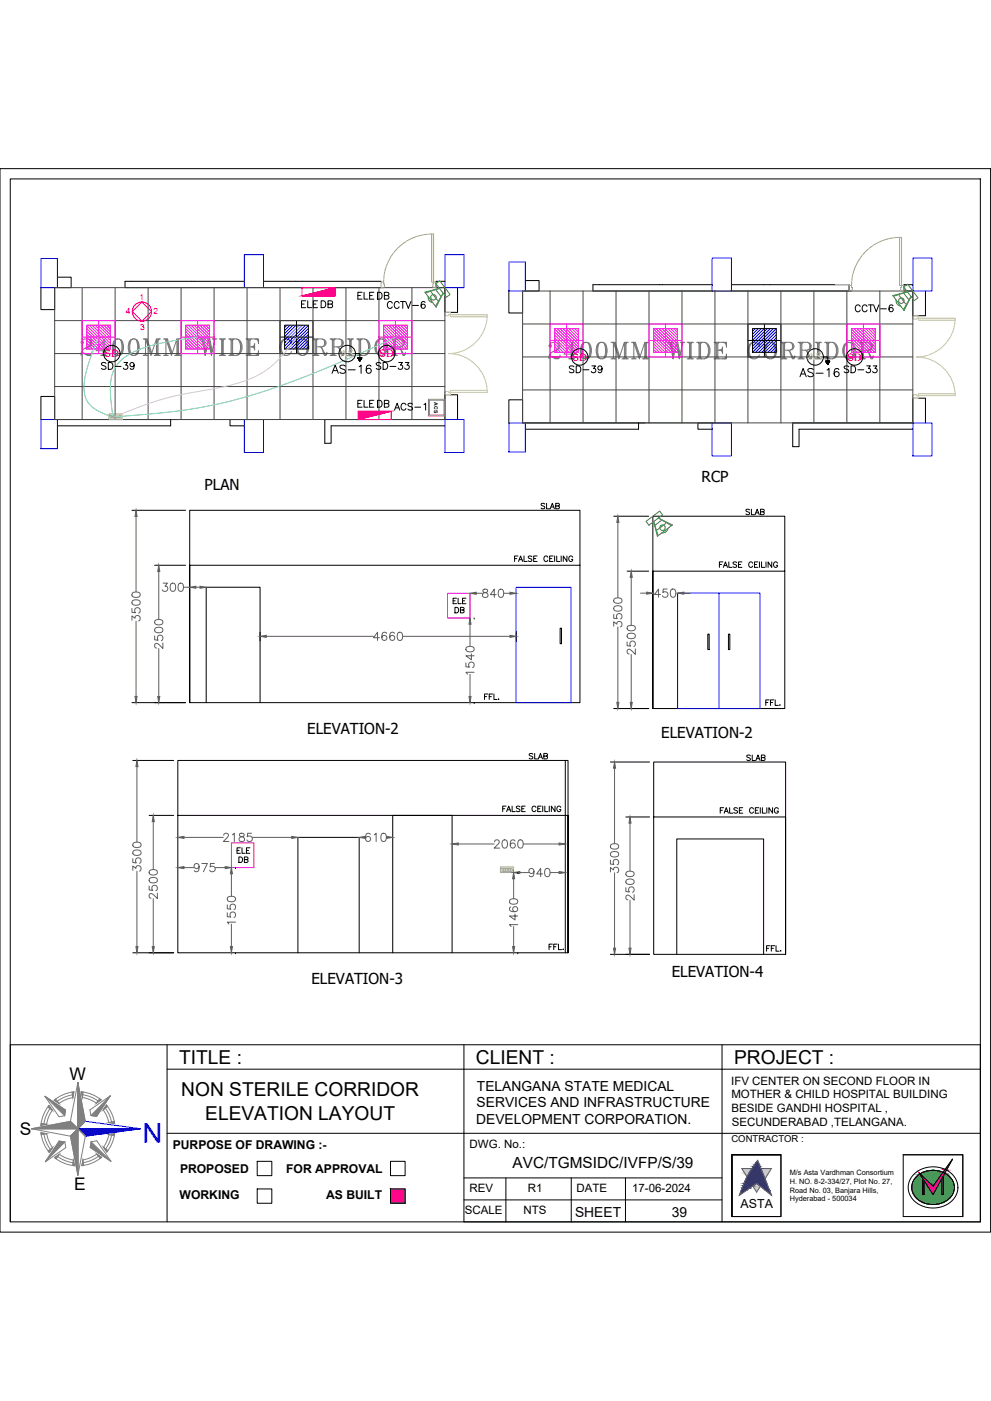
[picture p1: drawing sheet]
<svg xmlns="http://www.w3.org/2000/svg" width="420mm" height="594mm" viewBox="0 0 420 594" stroke-linecap="round" stroke-linejoin="round" font-family="sans-serif">
<!-- layer: 0 -->
<path d="M0 71.5h420v451h-420zM4.3 75.9h411.3v442.2h-411.3zM237.5 266.4h.6v6.5h-.6zM300.1 268.9h.6v6.5h-.6zM308.8 268.9h.6v6.5h-.6zM196.7 443v75.1h218.9M415.6 443h-411.3v75.1M331 489.7h-20.7v26.2h20.8M382.9 489.7h25.3v26.2M310.3 515.7v-26h20.8v26" fill="none" stroke="#000" stroke-width=".42"/>
<!-- layer: HATCH -->
<path d="M415.6 443v75.1" fill="none" stroke="#000" stroke-width=".42"/>
<!-- layer: TITLE -->
<g fill="none" stroke="#808080" stroke-width=".42">
<path d="M33 459v19.6v-19.6M13.3 478.6h19.7l-3.1 3.2 3.1-3.2zM19 464.8l8.8 5.9-.4 2.4-2.4 .4zM19.8 476.7l-2.5 .5a15.7 15.7 0 0 1 3.5-8.4l1.4 2a13.4 13.4 0 0 0-2.4 5.9M21.2 470.1a14.6 14.6 0 0 0-2.6 6.4M23 466.5a15.7 15.7 0 0 1 8.3-3.5l-.4 2.4a13.4 13.4 0 0 0-5.9 2.5zM29.8 475.5l3.2 3.1-3.2-3.1M29.8 475.5l-16.5 3.1 16.6 3.2 3.1 16.5 3.2-16.5M30.7 464.3a14.6 14.6 0 0 0-6.4 2.7M34.5 463a15.7 15.7 0 0 1 8.4 3.4l-2 1.4a13.4 13.4 0 0 0-6-2.4zM35.1 464.2a14.6 14.6 0 0 1 6.4 2.6M36.1 475.5l-3.1-16.5-3.2 16.5"/>
<path d="M36.1 475.5l-3.1 3.1v19.7v-19.7l3.2 3.2-3.2-3.2zM38.1 470.6l8.7-6-5.9 8.8-2.4-.4zM44.7 469.9a14.6 14.6 0 0 1 2.7 6.2M45.1 468.6a15.7 15.7 0 0 1 3.5 7.7l-2.5-.3a13.3 13.3 0 0 0-2.4-5.4zM17.4 480.3l2.4 .5a13.3 13.3 0 0 0 2.5 5.8l-1.4 2.1a15.7 15.7 0 0 1-3.5-8.4zM18.6 481a14.6 14.6 0 0 0 2.7 6.3M23.1 490.9l2.1-1.4a13.3 13.3 0 0 0 5.9 2.4l.5 2.4a15.7 15.7 0 0 1-8.5-3.4zM24.5 490.4a14.6 14.6 0 0 0 6.4 2.6M25.1 483.9l2.4 .3 .4 2.4-8.7 6.1zM35.1 491.8a13.3 13.3 0 0 0 5.9-2.4l2.1 1.3a15.7 15.7 0 0 1-8.4 3.6zM38.6 484.2l2.4-.5 6 8.7-8.8-5.8zM41.7 490.3a14.6 14.6 0 0 1-6.4 2.7"/>
<path d="M46.2 481.1l2.4-.3a15.7 15.7 0 0 1-3.3 7.7l-1.4-2a13.4 13.4 0 0 0 2.3-5.4M47.4 481a14.6 14.6 0 0 1-2.6 6.2"/>
</g>
<g fill="#808080" stroke="#808080" stroke-width=".42">
<path d="M33 459l3.1 16.5-3.1 3.1z"/>
<path d="M33 478.6v19.7l-3.1-16.5z"/>
<path d="M41 489.4l2.1 1.3-.7 .6z"/>
<path d="M38.6 484.2l8.4 8.2-8.8-5.8z"/>
<path d="M43.9 486.5l1.9 1.3-.5 .7z"/>
<path d="M35.1 491.8l.4 2.4-.8 .1z"/>
<path d="M31.1 491.9l.5 2.4-.9-.1z"/>
<path d="M20.4 488l1.9-1.4-1.4 2.1z"/>
<path d="M23.1 490.9l2.1-1.4-1.4 1.9z"/>
<path d="M25.1 483.9l2.4 .3-8.3 8.5z"/>
<path d="M13.3 478.6l16.5-3.1 3.2 3.1z"/>
<path d="M17.4 480.3l2.4 .5-2.3 .3z"/>
<path d="M17.4 476.4l2.4 .3-2.5 .5z"/>
<path d="M46.8 464.6l-5.9 8.8-2.4-.4z"/>
<path d="M42.2 465.9l.7 .5-2 1.4z"/>
<path d="M45.1 468.6l.5 .6-1.9 1.4z"/>
<path d="M34.5 463l.8 .1-.4 2.3z"/>
<path d="M19 464.8l8.8 5.9-.4 2.4z"/>
<path d="M30.5 463.1l.8-.1-.4 2.4z"/>
<path d="M20.8 468.8l1.4 2-1.9-1.4z"/>
<path d="M23 466.5l.6-.5 1.4 1.9z"/>
<path d="M46.1 476l2.3-.5 .2 .8z"/>
<path d="M46.2 481.1l2.4-.3-.1 .8z"/>
</g>
<path d="M36.1 475.5l23.5 3.1-23.4 3.2" fill="none" stroke="#00f" stroke-width=".42"/>
<path d="M33 478.6h26.6l-23.4 3.2z" fill="#00f" stroke="#00f" stroke-width=".42"/>
<!-- layer: MEP_HVAC_TEXT -->
<path d="M70.8 453.4h344.8M70.8 443v75.1M306.1 443v75.1M70.8 480.6h125.9M196.6 480.6h219M196.7 499.5h109.4M214.5 499.5v18.6M242.2 499.5v18.6M265.2 499.5v18.6M196.7 508.8h109.4" fill="none" stroke="#000" stroke-width=".42"/>
<!-- layer: 0.0 -->
<path d="M109.1 492.4h6.1v6.1h-6.1zM165.6 492.4h6.2v6.1h-6.2zM331 489.7h-20.7v26.2h20.7M331.1 489.7v26.2M382.9 489.7h25.3v26.2h-25.3zM387.6 497.9l2.9-2 3.6-1 3.7 .1 3.5 1.2 2.8 2.2 1.6 2.7 .4 3.1-.8 2.8-1 1.5-1.6 1.4-1.8 1.2-2.1 .7-2.2 .4h-2.5l-4.2-1.4-1.6-1-1.7-1.7-1.4-3.3-.1-2 .4-1.7 .7-1.6zM388.4 499.1a10.2 10.2 0 0 1 15.5 1.6 6.8 6.8 0 0 1-4.8 9.5 9.3 9.3 0 0 1-12.5-5.7 6.2 6.2 0 0 1 1.8-5.4zM389.7 497.4l5.9 5.6 8.2-11.5-8.2 15zM391.1 499.5v7h.7v-5.8M400.1 498.3v8.2h-.8v-6.8M109.1 504.2h6.1v6h-6.1zM165.6 504.2h6.2v6h-6.2z" fill="none" stroke="#000" stroke-width=".42"/>
<!-- layer: MEP_HVAC_TEXT -->
<path d="M165.6 504.2l6.2 6v-6zM165.6 504.2l6.2 6h-6.2z" fill="#f00" stroke="#f00" stroke-width=".42"/>
<!-- layer: 0.0 -->
<g fill="#000" stroke="#000" stroke-width=".42">
<path d="M391.1 499.5l.1 .2zM400.1 498.3v1.2h-.7z"/>
<path d="M391.1 499.7l.7 1zM391.1 499.7l.7 1h-.7z"/>
<path d="M399.4 499.5l.7 .2zM399.4 499.5l.7 .2z"/>
<path d="M399.3 499.7l.8 6.8v-6.8zM399.3 499.7l.8 6.8h-.8z"/>
<path d="M391.1 500.7l.7 5.8v-5.8zM391.1 500.7l.7 5.8h-.7z"/>
</g>
<g fill="#139b48" stroke="#139b48" stroke-width=".42">
<path d="M395.4 496.3h.5z"/>
<path d="M395.1 510.7h.9z"/>
<path d="M395.4 496.3h.7zM395 496.3h1.1z"/>
<path d="M395 496.3h1.3zM394.9 496.3h1.4z"/>
<path d="M394.9 496.3h1.6zM394.6 496.3h1.9z"/>
<path d="M394.6 496.3h2.1zM394.5 496.3h2.2z"/>
<path d="M394.5 496.3l2.4 .1zM394.2 496.4h2.7z"/>
<path d="M394.2 496.4h2.9zM394.1 496.4h3z"/>
<path d="M394.1 496.4h3.2zM393.8 496.4h3.5z"/>
<path d="M393.8 496.4h3.7zM393.7 496.4h3.8z"/>
<path d="M393.7 496.4l4 .1zM393.4 496.5h4.3z"/>
<path d="M393.4 496.5h4.5zM393.3 496.5h4.6z"/>
<path d="M393.3 496.5l4.8 .1zM393 496.6h5.1z"/>
<path d="M393 496.6h5.3zM392.9 496.6h5.4z"/>
<path d="M392.9 496.6l5.6 .1zM392.6 496.7h5.9z"/>
<path d="M392.6 496.7h6.1zM392.5 496.7h6.2z"/>
<path d="M392.5 496.7l6.4 .1zM392.2 496.8h6.7z"/>
<path d="M392.2 496.8h6.9zM392.1 496.8h7z"/>
<path d="M392.1 496.8l7.2 .1zM391.9 496.9h7.4z"/>
<path d="M391.9 496.9l7.5 .1zM391.7 497h7.7z"/>
<path d="M391.7 497l8 .1zM391.5 497.1h8.2z"/>
<path d="M391.5 497.1h8.3zM391.4 497.1h8.4z"/>
<path d="M391.4 497.1h8.4zM391.1 497.2h8.6z"/>
<path d="M391.1 497.2h8.6zM390.8 497.4h8.8z"/>
<path d="M390.8 497.4h8.8zM390.4 497.6h9.1z"/>
<path d="M400.5 497.6l.4 .1zM400.5 497.6l.4 .1z"/>
<path d="M390.4 497.6h9.1zM390.1 497.8h9.2z"/>
<path d="M400.5 497.7l.7 .2zM400.5 497.7l.7 .2h-.9z"/>
<path d="M389.9 497.9l.2 .1zM389.7 498h.4z"/>
<path d="M400.3 497.9l1.2 .2zM400.3 497.9l1.2 .2h-1.3z"/>
<path d="M389.7 498l.6 .3zM389.4 498.3l.3-.3 .6 .3z"/>
<path d="M400.2 498.1l1.6 .2zM400.2 498.1l1.6 .2h-1.7z"/>
<path d="M400.1 498.3h1.8zM400.1 498.3h1.8z"/>
<path d="M389.4 498.3l1 .2zM389.1 498.5l.3-.2 1 .2z"/>
<path d="M400.1 498.3l2 .2zM400.1 498.3l2 .2z"/>
<path d="M389.1 498.5l1.5 .2-.2-.2zM388.8 498.7l.3-.2 1.5 .2z"/>
<path d="M400.1 498.5l2.3 .3-.3-.3zM400.1 498.5l2.3 .3h-2.3z"/>
<path d="M388.8 498.7l2 .3-.2-.3zM388.5 499l.3-.3 2 .3z"/>
<path d="M400.1 498.8l2.6 .2-.3-.2zM400.1 498.8l2.6 .2h-2.6z"/>
<path d="M388.5 499l2.4 .3-.1-.3zM388.5 499l2.4 .3h-2.6z"/>
<path d="M400.1 499l2.8 .3-.2-.3zM400.1 499l2.8 .3h-2.8z"/>
<path d="M388.3 499.3l2.8 .2-.2-.2zM388.3 499.3l2.8 .2h-3z"/>
<path d="M388.1 499.5h3zM388.1 499.5h3z"/>
<path d="M400.1 499.3l3.1 .3-.3-.3zM400.1 499.3l3.1 .3h-3.1z"/>
<path d="M388 499.5l3.1 .3v-.3zM388 499.5l3.1 .3h-3.3z"/>
<path d="M400.1 499.6l3.3 .3-.2-.3zM400.1 499.6l3.3 .3h-3.3z"/>
<path d="M387.8 499.8l3.3 .3v-.3zM387.8 499.8l3.3 .3h-3.5z"/>
<path d="M400.1 499.9l3.5 .2-.2-.2zM400.1 499.9l3.5 .2h-3.5z"/>
<path d="M387.6 500.1l3.5 .3v-.3zM387.6 500.1l3.5 .3h-3.7z"/>
<path d="M400.1 500.1l3.7 .3-.2-.3zM400.1 500.1l3.7 .3h-3.7z"/>
<path d="M387.4 500.4l3.7 .3v-.3zM387.4 500.4l3.7 .3h-3.8z"/>
<path d="M400.1 500.4l3.8 .3-.1-.3zM400.1 500.4l3.8 .3h-3.8z"/>
<path d="M387.3 500.7l3.8 .3v-.3zM387.3 500.7l3.8 .3h-4z"/>
<path d="M400.1 500.7l4 .4-.2-.4zM400.1 500.7l4 .4h-4z"/>
<path d="M387.1 501l4 .3v-.3zM387.1 501l4 .3h-4.1z"/>
<path d="M400.1 501.1l4.1 .3-.1-.3zM400.1 501.1l4.1 .3h-4.1z"/>
<path d="M387 501.3l4.1 .3v-.3zM387 501.3l4.1 .3h-4.2z"/>
<path d="M400.1 501.4l4.2 .3-.1-.3zM400.1 501.4l4.2 .3h-4.2z"/>
<path d="M386.9 501.6l4.2 .4v-.4zM386.9 501.6l4.2 .4h-4.3z"/>
<path d="M400.1 501.7l4.3 .3-.1-.3zM400.1 501.7l4.3 .3h-4.3z"/>
<path d="M386.8 502l4.3 .3v-.3zM386.8 502l4.3 .3h-4.4z"/>
<path d="M400.1 502l4.4 .3-.1-.3zM400.1 502l4.4 .3h-4.4z"/>
<path d="M386.7 502.3l4.4 .3v-.3zM386.7 502.3l4.4 .3h-4.5z"/>
<path d="M400.1 502.3l4.5 .4-.1-.4zM400.1 502.3l4.5 .4h-4.5z"/>
<path d="M386.6 502.6l4.5 .3v-.3zM386.6 502.6l4.5 .3h-4.5z"/>
<path d="M400.1 502.7l4.5 .3v-.3zM400.1 502.7l4.5 .3h-4.5z"/>
<path d="M390.1 497.8l5.5 5.2 3.7-5.2zM390.1 497.8l5.5 5.2z"/>
<path d="M386.6 502.9l4.5 .4v-.4zM386.6 502.9l4.5 .4h-4.5z"/>
<path d="M400.1 503l4.5 .3v-.3zM400.1 503l4.5 .3h-4.5z"/>
<path d="M386.6 503.3l4.5 .3v-.3zM386.6 503.3l4.5 .3h-4.5z"/>
<path d="M400.1 503.3l4.5 .4v-.4zM400.1 503.3l4.5 .4h-4.5z"/>
<path d="M386.6 503.6l4.5 .3v-.3zM386.6 503.6l4.5 .3h-4.5z"/>
<path d="M400.1 503.7l4.5 .3v-.3zM400.1 503.7l4.5 .3h-4.5z"/>
<path d="M386.6 503.9l4.5 .4v-.4zM386.6 503.9l4.5 .4h-4.5z"/>
<path d="M400.1 504l4.5 .3v-.3zM400.1 504l4.5 .3h-4.5z"/>
<path d="M386.6 504.3l4.5 .3v-.3zM386.6 504.3l4.5 .3h-4.4z"/>
<path d="M400.1 504.3l4.4 .3 .1-.3zM400.1 504.3l4.4 .3h-4.4z"/>
<path d="M386.7 504.6l4.4 .3v-.3zM386.7 504.6l4.4 .3h-4.4z"/>
<path d="M400.1 504.6l4.3 .4 .1-.4zM400.1 504.6l4.3 .4h-4.3z"/>
<path d="M386.7 504.9l4.4 .3v-.3zM386.7 504.9l4.4 .3h-4.3z"/>
<path d="M400.1 505l4.2 .3 .1-.3zM400.1 505l4.2 .3h-4.2z"/>
<path d="M386.8 505.2l4.3 .3v-.3zM386.8 505.2l4.3 .3h-4.2z"/>
<path d="M400.1 505.3l4.1 .3 .1-.3zM400.1 505.3l4.1 .3h-4.1z"/>
<path d="M386.9 505.5l4.2 .4v-.4zM386.9 505.5l4.2 .4h-4.1z"/>
<path d="M400.1 505.6l4 .3 .1-.3zM400.1 505.6l4 .3h-4z"/>
<path d="M387 505.9l4.1 .3v-.3zM387 505.9l4.1 .3h-3.9z"/>
<path d="M400.1 505.9l3.9 .3 .1-.3zM400.1 505.9l3.9 .3h-3.9z"/>
<path d="M399.3 499.8v6.7zM399.3 499.8v6.7h-3.7z"/>
<path d="M391.8 500.7l3.8 5.8zM391.8 500.7l3.8 5.8h-3.8z"/>
<path d="M387.2 506.2l3.9 .3v-.3zM387.2 506.2l3.9 .3h-3.8z"/>
<path d="M400.1 506.2l3.7 .3 .2-.3zM400.1 506.2l3.7 .3h-3.7z"/>
<path d="M395.6 506.5h3.7zM395.6 506.5h3.7z"/>
<path d="M391.8 506.5h3.8zM391.8 506.5h3.8z"/>
<path d="M387.3 506.5h3.8zM387.3 506.5h3.8z"/>
<path d="M387.4 506.5h16.4zM387.4 506.5h16.4z"/>
<path d="M387.4 506.5l16.2 .3 .2-.3zM387.4 506.5l16.2 .3h-16.1z"/>
<path d="M387.5 506.8h16.1zM387.5 506.8h16.1z"/>
<path d="M387.6 506.8l15.9 .3 .1-.3zM387.6 506.8l15.9 .3h-15.8z"/>
<path d="M387.7 507.1h15.8zM387.7 507.1h15.7z"/>
<path d="M387.8 507.1l15.4 .3 .2-.3zM387.8 507.1l15.4 .3h-15.3z"/>
<path d="M387.9 507.4h15.3zM387.9 507.4h15.3z"/>
<path d="M388 507.4l15 .2 .2-.2zM388 507.4l15 .2h-14.8z"/>
<path d="M388.2 507.6h14.8zM388.2 507.6l14.8 .1z"/>
<path d="M388.2 507.7l14.6 .2 .2-.2zM388.2 507.7l14.6 .2h-14.4z"/>
<path d="M388.4 507.9h14.4zM388.4 507.9h14.3z"/>
<path d="M388.4 507.9h14.3zM388.4 507.9l14.1 .3z"/>
<path d="M388.7 508.2h13.8zM388.7 508.2h13.8z"/>
<path d="M388.7 508.2h13.8zM388.7 508.2l13.5 .2z"/>
<path d="M388.9 508.4h13.3zM388.9 508.4h13.3z"/>
<path d="M389 508.4h13.2zM389 508.4l12.9 .2z"/>
<path d="M389.2 508.6h12.7zM389.2 508.6l12.7 .1z"/>
<path d="M389.3 508.7h12.6zM389.3 508.7l12.4 .2z"/>
<path d="M389.5 508.9h12.2zM389.5 508.9h12.1z"/>
<path d="M389.6 508.9h12zM389.6 508.9l11.7 .2z"/>
<path d="M389.8 509.1h11.5zM389.8 509.1h11.5z"/>
<path d="M389.9 509.1h11.4zM389.9 509.1l11.1 .2z"/>
<path d="M390.2 509.3h10.8zM390.2 509.3h10.8z"/>
<path d="M390.2 509.3h10.8zM390.2 509.3l10.5 .2z"/>
<path d="M390.5 509.5h10.2zM390.5 509.5h10.1z"/>
<path d="M390.6 509.5h10zM390.6 509.5l9.7 .2z"/>
<path d="M390.8 509.7h9.5zM390.8 509.7h9.5z"/>
<path d="M390.9 509.7h9.4zM390.9 509.7l9.1 .1z"/>
<path d="M391.2 509.8h8.8zM391.2 509.8l8.7 .1z"/>
<path d="M391.3 509.9h8.6zM391.3 509.9l8.3 .1z"/>
<path d="M391.6 510h8zM391.6 510h7.9z"/>
<path d="M391.6 510h7.9zM391.6 510l7.6 .1z"/>
<path d="M391.9 510.1h7.3zM391.9 510.1h7.3z"/>
<path d="M392 510.1h7.2zM392 510.1l6.8 .2z"/>
<path d="M392.3 510.3h6.5zM392.3 510.3h6.5z"/>
<path d="M392.4 510.3h6.4zM392.4 510.3l6.1 .1z"/>
<path d="M392.7 510.4h5.8zM392.7 510.4h5.7z"/>
<path d="M392.8 510.4h5.6zM392.8 510.4l5.3 .1z"/>
<path d="M393.1 510.5h5zM393.1 510.5h4.9z"/>
<path d="M393.2 510.5h4.8zM393.2 510.5l4.5 .1z"/>
<path d="M393.5 510.6h4.2zM393.5 510.6h4.1z"/>
<path d="M393.6 510.6h4zM393.6 510.6h3.7z"/>
<path d="M393.9 510.6h3.4zM393.9 510.6h3.3z"/>
<path d="M394 510.6h3.2zM394 510.6l2.8 .1z"/>
<path d="M394.3 510.7h2.5zM394.3 510.7h2.5z"/>
<path d="M394.4 510.7h2.4zM394.4 510.7h2z"/>
<path d="M394.7 510.7h1.7zM394.7 510.7h1.7z"/>
<path d="M394.8 510.7h1.6zM394.8 510.7h1.2z"/>
<path d="M395.1 510.7h.9zM395.3 510.7h.7z"/>
</g>
<g fill="#ed1f24" stroke="#ed1f24" stroke-width=".42">
<path d="M403.8 491.5l-2.4 4.4h-.7z"/>
<path d="M400.7 495.9h.7z"/>
<path d="M399.8 497.1l.3 .1z"/>
<path d="M400.1 497.2h.6z"/>
<path d="M400.7 495.9l.7 .1zM401 496h.4z"/>
<path d="M400.7 495.9l.3 .1zM400.7 495.9l.3 .1z"/>
<path d="M400.6 496l.7 .2zM400.6 496l.7 .2z"/>
<path d="M400.5 496.2l.3 .9 .5-.9zM400.5 496.2l.3 .9h-1z"/>
<path d="M399.8 497.1h1zM399.8 497.1l.9 .1z"/>
<path d="M400.1 497.2l.5 .2zM400.3 497.4h.3z"/>
<path d="M399.7 497.2l.6 .2zM399.7 497.2l.6 .2z"/>
<path d="M399.6 497.4l1 .1zM399.6 497.4l1 .1z"/>
<path d="M399.6 497.5l.8 .3 .2-.3zM399.6 497.5l.8 .3h-1.1z"/>
<path d="M399.3 497.8l-1.8 5.2 2.9-5.2zM399.3 497.8l-1.8 5.2h-1.9z"/>
<path d="M390 497.8l5.6 5.2zM390 497.8l5.6 5.2h-2.3z"/>
<path d="M393.3 503l2.3 3.5zM393.3 503h4.2l-1.9 3.5z"/>
</g>
<!-- layer: 0 -->
<path d="M389.7 497.4l.4 .4z" fill="#ed1f24" stroke="#ed1f24" stroke-width=".42"/>
<g fill="#c7c8ca" stroke="#c7c8ca" stroke-width=".42">
<path d="M316.1 498h1.1l-.2 .5z"/>
<path d="M322.6 495.5h4.5l-2.2 3.5z"/>
<path d="M319.2 502.9l1.6-1.1 1.4 1.1z"/>
<path d="M319.2 502.9l3.2 .1z"/>
<path d="M314.5 495.5l4.4 .4 .3-.4zM314.5 495.5l4.4 .4h-4.1z"/>
<path d="M314.8 495.9l3.7 .4 .4-.4zM314.8 495.9l3.7 .4h-3.5z"/>
<path d="M315 496.3l3.2 .4 .3-.4zM315 496.3l3.2 .4h-2.9z"/>
<path d="M315.3 496.7l2.6 .5 .3-.5zM315.3 496.7l2.6 .5h-2.3z"/>
<path d="M315.6 497.2l1.9 .4 .4-.4zM315.6 497.2l1.9 .4h-1.7z"/>
<path d="M315.8 497.6l1.4 .4 .3-.4zM315.8 497.6l1.4 .4h-1.1z"/>
<path d="M316.1 498l.3 .5h.6zM316.4 498.5h.6l-.3 .5z"/>
<path d="M322.6 495.5l1.4 3.5h.9zM324 499h.9l-.6 .9z"/>
<path d="M319.2 502.9l3.2 .1zM319.2 503h3.2l-1.6 2.5z"/>
</g>
<path d="M319.4 495.5h-4.9l2.2 3.5M321.2 492.1l5.9 14.7-6.3-5-7.3 5 3.4-8.2zM322.6 495.5h4.5l-2.8 4.4M319.2 502.9l1.6 2.6 1.6-2.5" fill="none" stroke="#636466" stroke-width=".42"/>
<g fill="#293189" stroke="#293189" stroke-width=".42">
<path d="M321.2 492.1l.4 .8h-1z"/>
<path d="M314.2 504.8h2.2l-2.9 2z"/>
<path d="M320.8 501.8h4.3l1.2 3z"/>
<path d="M320.6 492.9l1.3 .9-.3-.9zM320.6 492.9l1.3 .9h-1.9z"/>
<path d="M320 493.8l2.2 .8-.3-.8zM320 493.8l2.2 .8h-2.8z"/>
<path d="M319.4 494.6l3.2 .9-.4-.9zM319.4 494.6l3.2 .9h-3.8z"/>
<path d="M318.8 495.5l3.9 .4-.1-.4zM318.8 495.5l3.9 .4h-4.2z"/>
<path d="M318.5 495.9l4.4 .5-.2-.5zM318.5 495.9l4.4 .5h-4.7z"/>
<path d="M318.2 496.4l4.9 .4-.2-.4zM318.2 496.4l4.9 .4h-5.1z"/>
<path d="M318 496.8l5.3 .5-.2-.5zM318 496.8l5.3 .5h-5.6z"/>
<path d="M317.7 497.3l5.8 .4-.2-.4zM317.7 497.3l5.8 .4h-6.1z"/>
<path d="M317.4 497.7l6.2 .5-.1-.5zM317.4 497.7l6.2 .5h-6.4z"/>
<path d="M317.2 498.2l6.6 .4-.2-.4zM317.2 498.2l6.6 .4h-6.9z"/>
<path d="M316.9 498.6l7.1 .5-.2-.5zM316.9 498.6l7.1 .5h-7.3z"/>
<path d="M316.7 499.1l7.5 .4-.2-.4zM316.7 499.1l7.5 .4h-7.7z"/>
<path d="M316.5 499.5l7.9 .5-.2-.5zM316.5 499.5l7.9 .5h-8.2z"/>
<path d="M316.2 500l8.4 .5-.2-.5zM316.2 500l8.4 .5h-8.6z"/>
<path d="M316 500.5l8.7 .4-.1-.4zM316 500.5l8.7 .4h-8.9z"/>
<path d="M315.8 500.9l9.1 .5-.2-.5zM315.8 500.9l9.1 .5h-9.3z"/>
<path d="M315.6 501.4l9.5 .4-.2-.4zM315.6 501.4l9.5 .4h-9.6z"/>
<path d="M315.5 501.8h5.3zM315.5 501.8l5.1 .1z"/>
<path d="M315.4 501.9l3.8 1 1.4-1zM315.4 501.9l3.8 1h-4.2z"/>
<path d="M315 502.9l2.8 .9 1.4-.9zM315 502.9l2.8 .9h-3.2z"/>
<path d="M320.8 501.8l3.8 3h1.7zM324.6 504.8h1.7l.8 2z"/>
<path d="M314.6 503.8l1.8 1 1.4-1zM314.6 503.8l1.8 1h-2.2z"/>
</g>
<!-- layer: walls -->
<g fill="none" stroke="#000" stroke-width=".42">
<path d="M55.7 119.3h25.6M82.5 119.3h21.1M111.7 119.3h13.7M128.1 119.3h33.5M188.6 119.3h-3.7v2.7h3.7v10.5h5.4v-10.5M53 122h50.6M111.7 122h50.9M251.4 123.4h50.6M254.1 120.7h25.6M280.9 120.7h21.1M310.1 120.7h13.7M310.1 123.4h50.9"/>
<path d="M326.5 120.7h33.5v2.7M387 120.7h-3.7v2.7h3.7v10.5h5.4v-10.5M24.3 177.9h50.7M194 177.9v-10.5h-5.4v10.5h-50.9v10.1h2.7v-7.4h48.2M222.7 179.3h50.7M392.4 179.3v-10.5h-5.4v10.5h-50.9v10.1h2.7v-7.4h48.2M24.3 180.6h48M222.7 182h48"/>
</g>
<!-- layer: col -->
<path d="M17.4 109.6h6.9v12.4h-6.9zM103.6 108h8.1v14h-8.1zM188.6 108h8.2v14h-8.2zM215.7 111.1h7v12.3h-7zM302 109.4h8.1v14h-8.1zM387 109.4h8.2v14h-8.2zM17.4 177.9h6.9v12.3h-6.9zM103.6 177.9h8.1v14h-8.1zM188.6 177.9h8.2v14h-8.2zM215.7 179.3h7v12.4h-7zM302 179.3h8.1v14h-8.1zM387 179.3h8.2v14h-8.2z" fill="none" stroke="#00f" stroke-width=".42"/>
<!-- layer: 0 -->
<path d="M188.6 132.5h2.4v1l-2 .4-.4-.4zM206.6 134.3h-15.6v-.8h15.6a16.4 16.4 0 0 1-16.5 16.4 16.4 16.4 0 0 1 16.5 16.5h-15.6v-.9h15.6M387 133.9h2.3v1l-1.9 .4-.4-.4zM387.4 135.2v.1M405 135.8h-15.7v-.9h15.7a16.4 16.4 0 0 1-16.5 16.5 16.4 16.4 0 0 1 16.5 16.4h-15.7v-.8h15.7M188.6 167.4h2.4M188.7 166.2l1.4-.2v.4h.9v1h-2.4zM387 168.8h2.3M387.1 167.6l1.4-.2v.4h.8v1h-2.3zM387.4 167.4v.1" fill="none" stroke="#dee26a" stroke-width=".42"/>
<!-- layer: wall -->
<path d="M24.3 117.5h5.9v4.5h-5.9M53 119.3v2.7M222.7 119h5.9v4.4h-5.9M17.4 122v9.3h5.8v-9.3M215.7 123.4v9.3h5.9v-9.3M251.4 120.7v2.7M17.4 177.9v-9.8h5.8v9.8M103.6 177.9h-6.1v2.7h6.1M215.7 179.3v-9.8h5.9v9.8M302 179.3h-6.1v2.7h6.1" fill="none" stroke="#000" stroke-width=".42"/>
<!-- layer: ELE-36W EMERGENCY  LED LIGHT -->
<path d="M118.7 135.9h14v14h-14zM120.7 137.9h10.1v10.1h-10.1zM125.7 135.9v14M317.1 137.4h14v14h-14zM319.1 139.3h10v10.1h-10zM324.1 137.4v14" fill="none" stroke="#000" stroke-width=".42"/>
<g fill="none" stroke="#00f" stroke-width=".42">
<path d="M121.7 137.9l-1 1.1M123 137.9l-2.3 2.4M124.3 137.9l-3.6 3.6M125.6 137.9l-4.9 4.9M126.9 137.9l-6.2 6.2M128.2 137.9l-7.5 7.5M129.5 137.9l-8.8 8.8M130.8 137.9l-10.1 10.1M320.1 139.3l-1 1.1M321.4 139.3l-2.3 2.4M322.7 139.3l-3.6 3.7M324 139.3l-4.9 5"/>
<path d="M325.3 139.3l-6.2 6.3M326.6 139.3l-7.5 7.5M327.9 139.3l-8.8 8.8M329.1 139.3l-10 10.1"/>
</g>
<!-- layer: ELE-LIGHTING WIRING -->
<g fill="none" stroke="#454545" stroke-width=".42">
<path d="M23.2 135.9h165.4M34.8 122v55.9M48.8 122v55.9M62.8 122v55.9M76.8 122v55.9M90.8 122v55.9M104.7 122v55.9M118.7 122v55.9M132.7 122v55.9M146.7 122v55.9M160.7 122v55.9M174.6 122v55.9"/>
<path d="M221.6 137.4h165.4M233.2 123.4v55.9M247.2 123.4v55.9M261.2 123.4v55.9M275.2 123.4v55.9M289.1 123.4v55.9M303.1 123.4v55.9M317.1 123.4v55.9M331.1 123.4v55.9M345.1 123.4v55.9M359.1 123.4v55.9M373 123.4v55.9"/>
<path d="M23.2 149.9h165.4M221.6 151.4h165.4M23.2 177.9h165.4v-55.9h-165.4v55.9h88.5M23.2 163.9h165.4M137.7 177.9h.1M221.6 179.3h165.4v-55.9h-165.4v55.9h88.5M221.6 165.3h165.4M336.1 179.3h.1"/>
</g>
<!-- layer: ELE-36W LED LIGHT -->
<g fill="none" stroke="#f0f" stroke-width=".42">
<path d="M36.8 138.1l9.9 9.9M37.8 137.9l9.1 9M39.1 137.9l7.8 7.8M40.3 137.9l6.6 6.6M41.5 137.9l5.4 5.3M41.8 135.9v14M42.8 137.9l4.1 4.1M44 137.9l2.9 2.9M45.2 137.9l1.7 1.6M46.5 137.9l.4 .4M78.7 138.1l9.9 9.9M79.8 137.9l9 9"/>
<path d="M81 137.9l7.8 7.8M82.2 137.9l6.6 6.6M83.5 137.9l5.3 5.3M83.8 135.9v14M84.7 137.9l4.1 4.1M85.9 137.9l2.9 2.9M87.2 137.9l1.6 1.6M88.4 137.9l.4 .4M162.6 138.1l9.9 9.9M163.7 137.9l9 9M164.9 137.9l7.8 7.8M166.1 137.9l6.6 6.6"/>
<path d="M167.4 137.9l5.3 5.3M167.7 135.9v14M168.6 137.9l4.1 4.1M169.8 137.9l2.9 2.9M171.1 137.9l1.6 1.6M172.3 137.9l.4 .4M235.2 139.5l9.9 9.9M236.2 139.3l9 9.1M237.4 139.3l7.8 7.8M238.7 139.3l6.5 6.6M239.9 139.3l5.3 5.4M240.2 137.4v14"/>
<path d="M241.2 139.3l4 4.1M242.4 139.3l2.8 2.9M243.6 139.3l1.6 1.7M244.9 139.3l.3 .4M277.1 139.5l9.9 9.9M278.2 139.3l9 9.1M279.4 139.3l7.8 7.8M280.6 139.3l6.6 6.6M281.9 139.3l5.3 5.4M282.2 137.4v14M283.1 139.3l4.1 4.1M284.3 139.3l2.9 2.9"/>
<path d="M285.6 139.3l1.6 1.7M286.8 139.3l.4 .4M361 139.5l9.9 9.9M362 139.3l9.1 9.1M363.3 139.3l7.8 7.8M364.5 139.3l6.6 6.6M365.7 139.3l5.4 5.4M366 137.4v14M367 139.3l4.1 4.1M368.2 139.3l2.9 2.9M369.5 139.3l1.6 1.7M370.7 139.3l.4 .4"/>
<path d="M34.8 149.9v-14h14v14M36.8 148v-10.1h10.1v10.1M76.8 149.9v-14h14v14M78.7 148v-10.1h10.1v10.1M160.7 149.9v-14h13.9v14M162.6 148v-10.1h10.1v10.1M233.2 151.4v-14h14v14M235.2 149.4v-10.1h10v10.1M275.2 151.4v-14h13.9v14M277.1 149.4v-10.1h10.1v10.1M359.1 151.4v-14h13.9v14M361 149.4v-10.1h10.1v10.1"/>
</g>
<!-- layer: ELE-4M UPS P.SB -->
<g fill="none" stroke="#ffbf00" stroke-width=".42">
<path d="M46.2 175.6h5.6v2.3h-5.6zM46.8 176h.6v1.2h-.6zM47.5 176h.7v1.2h-.7zM48.3 176h.7v1.2h-.7zM49.1 176h.6v1.2h-.6zM49.9 176h.6v1.2h-.6zM50.7 176h.6v1.2h-.6zM212.2 367.7h5.6v2.3h-5.6zM212.7 368.3h.6v1.2h-.6zM213.5 368.3h.6v1.2h-.6zM214.3 368.3h.6v1.2h-.6zM215.1 368.3h.6v1.2h-.6z"/>
<path d="M215.9 368.3h.6v1.2h-.6zM216.6 368.3h.6v1.2h-.6z"/>
</g>
<!-- layer: ELE-LIGHTING WIRING -->
<path d="M41.7 143l-3.5 9.3a26.7 26.7 0 0 0-2.2 15.4l1.2 2.8 1.9 2.1 3.2 2 4.7 2M83.8 142.9l-12.1 1.9-8 1.9-6.6 2.3-4.6 2.8a15.7 15.7 0 0 0-5.7 14.7l1.1 10.2M167.7 143.1l-7.2 3.3a368.5 368.5 0 0 1-63.4 23.8 256 256 0 0 1-47.7 6.5" fill="none" stroke="#63d7b6" stroke-width=".42"/>
<path d="M125.7 143.2l-1.7 2.2a40.8 40.8 0 0 1-28 18.3l-5.4 1.1a144.5 144.5 0 0 0-41.8 11.8" fill="none" stroke="#ddbad0" stroke-width=".42"/>
<!-- layer: LV-ACS -->
<path d="M181.6 169.3h7v7.1h-7zM182 169.7h6.2v6.3h-6.2z" fill="none" stroke="#ff7f00" stroke-width=".42"/>
<!-- layer: LV.CC CEMARA -->
<g fill="none" stroke="#709500" stroke-width=".42">
<path d="M180.4 124.2l5.9-1.9-6.2 1.6 4.8 6.4 3-6-3.3 5.5M181.5 125.7a2.33 2.33 0 0 0 2 2.7M182.8 123.9l2.7 3.5M184.8 120.3l1.6-1.2 4.4 5.8-1.6 1.2zM184.9 123l1.9 2.5M378.8 125.7l5.9-2-6.2 1.6 4.8 6.4 2.9-6-3.2 5.6M379.9 127.2a2.33 2.33 0 0 0 2 2.6M381.2 125.3l2.7 3.5M383.2 121.7l1.6-1.2 4.4 5.8-1.6 1.2zM383.3 124.4l1.9 2.6M273.9 221.1l5.8-4.4 1.2 1.6-5.8 4.4zM280.4 220.7l-2.6 1.9"/>
<path d="M282.2 222l-3.5 2.7M283.2 224a2.33 2.33 0 0 1-2.6 2M284.7 222.9l-5.6-3.2 6 2.9-6.4 4.8-1.6-6.2 2 5.9"/>
<circle cx="183.8" cy="126.1" r="1.15"/>
<circle cx="382.1" cy="127.5" r="1.15"/>
<circle cx="280.9" cy="223.8" r="1.15"/>
</g>
<!-- layer: EQP ASBUILT -->
<g fill="none" stroke="#000" stroke-width=".42">
<path d="M53 119.3h2.7M81.3 119.3h1.2M125.4 119.3h2.7M251.4 120.7h2.7M279.7 120.7h1.2M323.8 120.7h2.7M72.3 177.9v2.7M270.7 179.3v2.7M55.9 216.4h22.8M260.2 218.9h14.9M65.6 239.7h13.1M245.9 239.7h-165.5v58.2h165.5v-81.5h-165.5v81.5"/>
<path d="M265.9 242.2h9.2M332.7 242.2h-55.9v58.3h55.9v-81.6h-55.9v81.6M110.3 268.1v3.6M201 262.1h.1M218.8 268.1v3.6M55.9 297.9h22.8M87.4 297.9v-48.9h22.9v48.9M201 297.9h.1M260.2 300.5h14.9M56.3 322.5h17.3M239.7 322.5v81.5M258.8 323.1h16.6"/>
<path d="M63.2 345.8h10.4M75.4 345.8h165.4v58.2h-165.4v-81.5h165.4v81.5M265.4 346.4h10M277.1 346.4h56v58.3h-56v-81.6h56v81.6M99.9 367.9h.1M219.5 370h.1M56.3 404h17.3M99.9 404h.1M126.3 404v-48.9h26v48.9M166.5 404v-58.2h25.2v58.2M219.5 404h.1M258.8 404.7h16.6"/>
<path d="M286.9 404.7v-49h36.8v49"/>
</g>
<!-- layer: DOOR -->
<path d="M183 99.3h.8v20.3h-.8zM183 99.3a20.4 20.4 0 0 0-20.3 21.2M183.8 119.6h1.1v2.4h-1.1l-.3-.4zM381.4 100.7h.8v20.4h-.8zM381.4 100.7a20.4 20.4 0 0 0-20.4 21.2M162.6 121.9l-1 .1v-2.4h1v.9h.4v1.1l-.4 .3M360 121.1h1v.8h.4v1.2l-.4 .3h-1zM361.3 123.1h.1M381.9 123.1h.1M382.2 121.1h1.1v2.3l-1.3-.2-.1-1.3h.3z" fill="none" stroke="#c8c92d" stroke-width=".42"/>
<!-- layer: EQP ASBUILT -->
<path d="M218.8 249h23.4v48.9h-23.4zM287.3 251.5h34.9v49h-34.9zM304.8 251.5v49" fill="none" stroke="#00f" stroke-width=".42"/>
<g fill="none" stroke="#5e5e5e" stroke-width=".42">
<path d="M57.7 219v32M262 221.5v32M55.9 258v1.7l1.5 .1a1.23 1.23 0 0 1 0-1.8 1.23 1.23 0 0 1 1.9 .2 1.23 1.23 0 0 1-.5 1.8M56.1 254.8a2.23 2.23 0 0 1 3.3 .5v.4a2.01 2.01 0 0 1-3.5 0zM56.1 251.5a2.24 2.24 0 0 1 3.3 .5v.3a2.01 2.01 0 0 1-3.5 0zM67.3 242.3v20.4M69.1 247.3h1.9l-1 1.3a1.16 1.16 0 0 1 .8 1.9 1.16 1.16 0 0 1-2-.4M72.6 247.4a1.13 1.13 0 0 1 1.7 .5 1.76 1.76 0 0 1-1.2 2.9 2.23 2.23 0 0 1-.5-3.4zM76 247.4a1.13 1.13 0 0 1 1.6 .5 1.76 1.76 0 0 1-1.1 2.9 2.24 2.24 0 0 1-.5-3.4zM77.8 249h2.6M83.1 249h1.7M201.9 251.6h2.7"/>
<path d="M204.9 250a.7 .7 0 0 0 .3 1.2 1.25 1.25 0 0 1 1.4 .5 1.25 1.25 0 0 1 0 1.5l-1.2 .1a1 1 0 0 1-.9-1.1 1 1 0 0 1 1.1-.9l.6-.1a.7 .7 0 0 0 .4-1.2zM210.4 252.2h-2.5l1.7-2.4v3.5M211.7 250a1.13 1.13 0 0 1 1.7 .5 1.76 1.76 0 0 1-1.2 2.8 2.23 2.23 0 0 1-.5-3.3zM213.6 251.6h2.6M260.4 257.3a2.23 2.23 0 0 1 3.3 .5v.4a2.01 2.01 0 0 1-3.5 0zM260.4 254a2.23 2.23 0 0 1 3.3 .5v.3a2.01 2.01 0 0 1-3.5 0zM267.6 244.8v20.4M271.6 251.5h2.6M280 252.1h-2.5l1.7-2.3v3.5M282.9 249.8h-1.7l-.2 1.5a1.23 1.23 0 0 1 1.9-.1 1.23 1.23 0 0 1-.2 1.9 1.23 1.23 0 0 1-1.8-.5M284.7 249.9a1.13 1.13 0 0 1 1.7 .5 1.76 1.76 0 0 1-1.2 2.9 2.24 2.24 0 0 1-.5-3.4zM289.9 251.5h2.6"/>
<path d="M55.9 263v-1.8l1.4 1a1.16 1.16 0 0 1 1.8-.9 1.16 1.16 0 0 1-.3 2M57.7 263.3v32M65.6 269.7v1.6l1.5 .2a1.24 1.24 0 0 1-.1-1.9 1.24 1.24 0 0 1 1.9 .2 1.24 1.24 0 0 1-.5 1.8M65.7 266.5a2.24 2.24 0 0 1 3.4 .5v.3a2.01 2.01 0 0 1-3.5 0zM65.7 263.2a2.24 2.24 0 0 1 3.4 .5v.3a2.01 2.01 0 0 1-3.5 0zM67.3 275v20.3M69.1 272.6v2.4l-1.7-1.7a1.08 1.08 0 0 0-1.5-.3l-.3 1.1 .8 .7M112.9 269.8h45.5M160.9 270.4h-2.5l1.7-2.3v3.5M163.9 268.6a1 1 0 0 0-1-.5 1 1 0 0 0-.8 .6 2.05 2.05 0 0 0 .8 2.9 1.08 1.08 0 0 0 1.2-1 1.08 1.08 0 0 0-1-1.2 1.08 1.08 0 0 0-1.2 1M167.2 268.6a1 1 0 0 0-1-.5 1 1 0 0 0-.8 .6 2.04 2.04 0 0 0 .8 2.9 1.08 1.08 0 0 0 1.2-1 1.08 1.08 0 0 0-1-1.2 1.08 1.08 0 0 0-1.2 1M168.9 268.3a1.14 1.14 0 0 1 1.6 .4 1.76 1.76 0 0 1-1.1 2.9 2.23 2.23 0 0 1-.5-3.3z"/>
<path d="M170.7 269.8h45.5M197.7 274.6a2.23 2.23 0 0 1 3.3 .5v.3a2.01 2.01 0 0 1-3.5 0zM199.3 264.7v9.4M199.9 277.3v2.5l-2.4-1.7h3.5M260.2 265.5v-1.8l1.3 1a1.16 1.16 0 0 1 1.9-.9 1.16 1.16 0 0 1-.4 2M260.2 260.5v1.7l1.5 .1a1.24 1.24 0 0 1 0-1.8 1.24 1.24 0 0 1 1.8 .2 1.24 1.24 0 0 1-.5 1.8M262 265.8v32M265.9 272.2v1.6l1.5 .2a1.24 1.24 0 0 1-.1-1.9 1.24 1.24 0 0 1 1.9 .2 1.24 1.24 0 0 1-.5 1.9M266 269a2.23 2.23 0 0 1 3.4 .5v.3a2.01 2.01 0 0 1-3.5 0zM266 265.7a2.23 2.23 0 0 1 3.4 .5v.3a2.01 2.01 0 0 1-3.5 0zM267.6 277.5v20.3M269.4 275.2v2.3l-1.7-1.7-1.2-.5-.5 .4-.1 .9 .8 .7"/>
<path d="M197.5 281.1v1.6l1.5 .2a1.24 1.24 0 0 1 0-1.8 1.24 1.24 0 0 1 1.8 .2 1.24 1.24 0 0 1-.4 1.8M199.3 285.9v9.4M201 285.1h-3.5l.7 .8M58.1 325.1v32M260.6 325.7v32M56.5 357.6a2.24 2.24 0 0 1 3.3 .5v.3a2.01 2.01 0 0 1-3.5 0zM65 348.4v20.3M78 355.1h16.7M94.9 354.2l.6-.9 1.2 .4a1.08 1.08 0 0 1-.3 1.5l-1.7 1.6h2.3M98.5 354l.8-.7v3.5M101.7 353.5a.7 .7 0 0 0 .3 1.2 1.25 1.25 0 0 1 1.4 .5 1.25 1.25 0 0 1-.1 1.5l-1.1 .1a1 1 0 0 1-.9-1 1 1 0 0 1 1-1l.7-.1a.7 .7 0 0 0 .3-1.2zM106.7 353.3h-1.7l-.2 1.5a1.24 1.24 0 0 1 1.9 0 1.24 1.24 0 0 1-.2 1.9 1.24 1.24 0 0 1-1.8-.5"/>
<path d="M107 355.1h16.7M154.9 355.1h.1M157 353.8a1.03 1.03 0 0 0-1.5-.3 2 2 0 0 0 .6 3.3 1.08 1.08 0 0 0 1-1.1 1.08 1.08 0 0 0-1-1 1.08 1.08 0 0 0-1.1 1M158.6 354l.9-.7v3.5M162 353.5a1.13 1.13 0 0 1 1.6 .5 1.76 1.76 0 0 1-1.1 2.8 2.24 2.24 0 0 1-.5-3.3zM163.8 355.1h.1M194.3 357.9h15.2M209.7 357l.6-.9h.7l.7 .7-.5 1.2-1.7 1.6h2.3M213.3 356.3a1.14 1.14 0 0 1 1.7 .5 1.76 1.76 0 0 1-1.2 2.8 2.24 2.24 0 0 1-.5-3.3zM218.3 356.6a1 1 0 0 0-.9-.5 1 1 0 0 0-.9 .7 2.03 2.03 0 0 0 .8 2.8 1.09 1.09 0 0 0 1.2-1 1.09 1.09 0 0 0-1-1.1 1.09 1.09 0 0 0-1.2 1M220 356.3a1.14 1.14 0 0 1 1.7 .5 1.76 1.76 0 0 1-1.2 2.8 2.24 2.24 0 0 1-.5-3.3zM221.8 357.9h15.3"/>
<path d="M259 358.2a2.23 2.23 0 0 1 3.3 .5v.4a2.01 2.01 0 0 1-3.5 0zM267.1 349v20.4M56.3 369.1v-1.9l1.3 1a1.16 1.16 0 0 1 1.9-.8 1.16 1.16 0 0 1-.4 2M56.3 364.1v1.6l1.5 .2a1.24 1.24 0 0 1 0-1.9 1.24 1.24 0 0 1 1.8 .3 1.24 1.24 0 0 1-.5 1.8M56.5 360.9a2.24 2.24 0 0 1 3.3 .5v.3a2.02 2.02 0 0 1-3.5 0zM58.1 369.4v32M63.2 375.7v1.7l1.5 .2a1.24 1.24 0 0 1 0-1.9 1.24 1.24 0 0 1 1.8 .2 1.24 1.24 0 0 1-.4 1.8M63.4 372.6a2.24 2.24 0 0 1 3.3 .5v.3a2.01 2.01 0 0 1-3.5 0zM63.4 369.2a2.24 2.24 0 0 1 3.3 .5v.4a2.01 2.01 0 0 1-3.5 0zM66.7 378.7v2.3l-1.6-1.6a1.08 1.08 0 0 0-1.5-.3l-.4 1.1 .9 .7M78 367.9h4.2M84.4 367.3a1.09 1.09 0 0 1-1.5 .9 1.09 1.09 0 0 1-.4-1.7 1.09 1.09 0 0 1 1.8 .1 2.43 2.43 0 0 1-.9 3l-.8-.1-.2-.4"/>
<path d="M85.6 366.2h2.3l-1.7 3.4M90.9 366.2h-1.7l-.1 1.4a1.24 1.24 0 0 1 1.8 0 1.24 1.24 0 0 1-.2 1.9 1.24 1.24 0 0 1-1.8-.5M91.2 367.9h4.3M98.1 370.5v9.5M217.8 372.6v8.5M220.4 370h3.8M226.4 369.4a1.09 1.09 0 0 1-1.5 .9 1.09 1.09 0 0 1-.4-1.7 1.09 1.09 0 0 1 1.7 .1 2.42 2.42 0 0 1-.8 3l-.8-.1-.2-.4M230 370.6h-2.4l1.6-2.4v3.5M231.4 368.4a1.13 1.13 0 0 1 1.6 .5 1.76 1.76 0 0 1-1.1 2.8 2.23 2.23 0 0 1-.5-3.3zM233.2 370h3.9M258.8 369.7v-1.8l1.3 1a1.16 1.16 0 0 1 1.9-.9 1.16 1.16 0 0 1-.4 2.1M258.8 364.7v1.7l1.5 .2a1.24 1.24 0 0 1 0-1.9 1.24 1.24 0 0 1 1.8 .2 1.24 1.24 0 0 1-.5 1.8"/>
<path d="M259 361.6a2.23 2.23 0 0 1 3.3 .5v.3a2.01 2.01 0 0 1-3.5 0zM260.6 370.1v32M265.4 376.4v1.7l1.5 .1a1.24 1.24 0 0 1-.1-1.8 1.24 1.24 0 0 1 1.9 .2 1.24 1.24 0 0 1-.5 1.8M265.5 373.2a2.23 2.23 0 0 1 3.3 .5v.4a2.01 2.01 0 0 1-3.4 0zM265.5 369.9a2.23 2.23 0 0 1 3.3 .5v.3a2.01 2.01 0 0 1-3.4 0zM268.8 379.4v2.3l-1.6-1.7-1.2-.4-.5 .3-.1 1 .8 .6M65 381.1v20.3M96.4 387v1.7l1.5 .2a1.24 1.24 0 0 1-.1-1.9 1.24 1.24 0 0 1 1.9 .2 1.24 1.24 0 0 1-.5 1.8M96.4 383.7v1.7l1.5 .1a1.23 1.23 0 0 1-.1-1.8 1.23 1.23 0 0 1 1.9 .2 1.23 1.23 0 0 1-.5 1.8M96.5 380.6a2.23 2.23 0 0 1 3.4 .4v.4a2.01 2.01 0 0 1-3.5 0zM98.1 391.9v9.5M99.9 391h-3.5l.6 .9"/>
<path d="M216.2 381.6a2.24 2.24 0 0 1 3.3 .5v.3a2.01 2.01 0 0 1-3.5 0zM216.5 384.6a1.02 1.02 0 0 0-.3 1.5 2 2 0 0 0 3.3-.7 1.09 1.09 0 0 0-1.1-1 1.09 1.09 0 0 0-1.1 1.1 1.09 1.09 0 0 0 1.1 1.1M217.8 392.9v8.5M218.4 387.6v2.5l-2.4-1.7h3.5M219.5 392.1h-3.5l.7 .8M267.1 381.7v20.4"/>
</g>
<g fill="#5e5e5e" stroke="#5e5e5e" stroke-width=".42">
<path d="M262 218.9l.4 2.6h-.9z"/>
<path d="M261.5 297.8h.9l-.4 2.7z"/>
<path d="M267.6 242.2l.5 2.6h-.9z"/>
<path d="M267.2 297.8h.9l-.5 2.7z"/>
<path d="M287.3 251.5l2.6-.4v.9z"/>
<path d="M274.2 251.1l2.6 .4-2.6 .5z"/>
<path d="M217.8 370l2.6-.4v.8z"/>
<path d="M237.1 369.6l2.6 .4-2.6 .4z"/>
<path d="M217.8 370l.4 2.6h-.9z"/>
<path d="M217.3 401.4h.9l-.4 2.6z"/>
<path d="M95.5 367.5l2.6 .4-2.6 .4z"/>
<path d="M75.4 367.9l2.6-.4v.8z"/>
<path d="M98.1 367.9l.4 2.6h-.8z"/>
<path d="M97.7 401.4h.8l-.4 2.6z"/>
<path d="M152.3 355.1l2.6-.5v.9z"/>
<path d="M163.9 354.6l2.6 .5-2.6 .4z"/>
<path d="M191.7 357.9l2.6-.5v.9z"/>
<path d="M237.1 357.4l2.6 .5-2.6 .4z"/>
<path d="M123.7 354.6l2.6 .5-2.6 .4z"/>
<path d="M75.4 355.1l2.6-.5v.9z"/>
<path d="M58.1 322.5l.4 2.6h-.9z"/>
<path d="M57.6 401.4h.9l-.4 2.6z"/>
<path d="M65 345.8l.4 2.6h-.9z"/>
<path d="M64.5 401.4h.9l-.4 2.6z"/>
<path d="M260.6 323.1l.4 2.6h-.9z"/>
<path d="M260.1 402.1h.9l-.4 2.6z"/>
<path d="M267.1 346.4l.4 2.6h-.8z"/>
<path d="M266.7 402.1h.8l-.4 2.6z"/>
<path d="M199.3 251.6l2.6-.5v.9z"/>
<path d="M216.2 251.1l2.6 .5-2.6 .4z"/>
<path d="M199.3 262.1l.4 2.6h-.9z"/>
<path d="M198.8 295.3h.9l-.4 2.6z"/>
<path d="M84.8 248.6l2.6 .4-2.6 .4z"/>
<path d="M80.4 249l2.7-.4v.8z"/>
<path d="M57.7 216.4l.4 2.6h-.9z"/>
<path d="M57.2 295.3h.9l-.4 2.6z"/>
<path d="M67.3 239.7l.4 2.6h-.8z"/>
<path d="M66.9 295.3h.8l-.4 2.6z"/>
<path d="M110.3 269.8l2.6-.4v.9z"/>
<path d="M216.2 269.4l2.6 .4-2.6 .5z"/>
</g>
<!-- layer: ELE-LIGHTING WIRING -->
<path d="M354.2 120.7h5.8" fill="none" stroke="#debad0" stroke-width=".42"/>
<!-- layer: EQP ASBUILT -->
<path d="M189.7 251.6h9.6v10.5h-9.6zM98.1 357.4h9.6v10.5h-9.6z" fill="none" stroke="#f0f" stroke-width=".42"/>
<!-- layer: ELE-SOCKET NMBERING -->
<g fill="none" stroke="#000" stroke-width=".42">
<path d="M192.1 254.8h.9M192.9 257.5h.8a1.24 1.24 0 0 1 .8 1.2 1.24 1.24 0 0 1-.8 1.2h-.8zM193.6 253.7h-1.5v2.3h1.5M194.2 253.7v2.3h1.3M195.2 258.7l1.3-.2 .2-.7-1.5-.3v2.4l1.5-.2 .1-.6-.6-.4M196.1 254.8h.9M197.5 253.7h-1.4v2.3h1.4M101.9 359.5h-1.4v2.3h1.4M102.6 359.5v2.3h1.3M105.9 359.5h-1.4v2.3h1.4M213.1 342.9h.9M214.6 341.8h-1.5v2.4"/>
<path d="M214.8 344.2l.9-2.4 .9 2.4M215.1 343.4h1.1M217.1 341.8v2.4h1.4M220.5 342.2l-.6-.4-1 .4 .2 .5 1.4 .8v.3l-.6 .4-1-.4M221.2 342.9h.9M222.7 341.8h-1.5v2.4h1.5M227.2 342.4a.86 .86 0 0 0-1-.6 .86 .86 0 0 0-.6 .9v.6a.86 .86 0 0 0 .6 .9 .86 .86 0 0 0 1-.6M228 342.9h.9M229.4 341.8h-1.4v2.4h1.4M230.1 341.8v2.4M231 341.8v2.4h1.3M232.9 341.8v2.4"/>
<path d="M235.3 341.8v2.4l-1.5-2.4v2.4M237.8 342.4a.85 .85 0 0 0-1-.6 .85 .85 0 0 0-.7 .9v.6a.83 .83 0 0 0 .8 .9 .83 .83 0 0 0 .9-.9h-.6M305.4 343.6h.8M306.8 342.5h-1.4v2.3M307 344.8l.9-2.3 .9 2.3M307.4 344h1.1M309.4 342.5v2.3h1.3M312.7 342.8l-.6-.3-1 .3 .3 .6 1.3 .8v.3l-.6 .3-1-.3M313.5 343.6h.9M314.9 342.5h-1.4v2.3h1.4M319.5 343a.86 .86 0 0 0-1-.5 .86 .86 0 0 0-.7 .9v.5a.86 .86 0 0 0 .7 .9 .86 .86 0 0 0 1-.5M320.2 343.6h.9"/>
<path d="M321.7 342.5h-1.5v2.3h1.5M322.3 342.5v2.3M323.2 342.5v2.3h1.4M325.1 342.5v2.3M327.6 342.5v2.3l-1.6-2.3v2.3M330 343a.86 .86 0 0 0-1-.5 .86 .86 0 0 0-.7 .9v.5a.84 .84 0 0 0 .9 .9 .84 .84 0 0 0 .8-.9h-.6M100.5 360.6h.9M101.3 363.4h.7a1.24 1.24 0 0 1 .9 1.1 1.24 1.24 0 0 1-.9 1.2h-.7zM103.6 364.5l1.3-.1 .1-.8-1.4-.2v2.3l1.4-.2 .2-.6-.6-.4M104.5 360.6h.9M325 402.1h.9M326.5 401h-1.5v2.3"/>
<path d="M327 402.1h.9M328.5 401h-1.5v2.3M329 401v2.3h1.3M330.9 403.2h.2z"/>
</g>
<!-- layer: ELE.DB -->
<g fill="#f00" stroke="#f00" stroke-width=".42">
<path d="M151.9 174.4h14l-14 3.5z"/>
<path d="M128 125.5l14-3.5v3.5z"/>
</g>
<path d="M128 122h14v3.5h-14zM142 122l-14 3.5M151.9 174.4h14v3.5h-14zM165.9 174.4l-14 3.5" fill="none" stroke="#f00" stroke-width=".42"/>
<!-- layer: FA-FIRE TEXT -->
<g fill="none" stroke="#000" stroke-width=".42">
<path d="M127.8 128.9h1.1M129.6 127.6h-1.8v2.9h1.8M130.5 127.6v2.9h1.6M132.8 128.9h1.1M134.6 127.6h-1.8v2.9h1.8M136.2 127.6h.9a1.56 1.56 0 0 1 1 1.4 1.56 1.56 0 0 1-1 1.5h-.9zM139.1 128.9l1.6-.1 .3-.4-.1-.6-1.8-.2v2.9l1.8-.3 .1-.7-.7-.6M151.7 125.3h1.1M153.5 123.9h-1.8v3h1.8M154.4 123.9v3h1.6M156.7 125.3h1.1M158.5 123.9h-1.8v3h1.8"/>
<path d="M160 123.9h1a1.55 1.55 0 0 1 1 1.5 1.55 1.55 0 0 1-1 1.5h-1zM163 125.3l1.6-.1 .3-.4-.1-.6-1.8-.3v3M151.7 171.1h1.1M153.5 169.8h-1.8v2.9h1.8M154.4 169.8v2.9h1.6M156.7 171.1h1.1M158.5 169.8h-1.8v2.9h1.8M160 169.8h1a1.55 1.55 0 0 1 1 1.4 1.55 1.55 0 0 1-1 1.5h-1zM163 171.1l1.6-.1 .3-.4-.1-.6-1.8-.2v2.9l1.8-.3 .1-.7-.7-.6"/>
</g>
<!-- layer: 0 -->
<g fill="none" stroke="#f00" stroke-width=".42">
<path d="M56.1 132.1l4.1-4 4 4-4 4.1z"/>
<circle cx="60.2" cy="132.1" r="4.1"/>
</g>
<text font-size="11.6" fill="#00f" x="68.7" y="476.2" transform="rotate(180 68.7 476.2)">N</text>
<g font-size="11.5">
<text x="33.2" y="151.7">2400MM WIDE CORRIDOR</text>
<text x="231.4" y="153.1">2400MM WIDE CORRIDOR</text>
</g>
<g font-size="8.1">
<text x="75.9" y="451.2">TITLE :</text>
<text x="201.8" y="451.2">CLIENT :</text>
<text x="311.2" y="451.2">PROJECT :</text>
<text x="76.8" y="464.9">NON STERILE CORRIDOR</text>
<text x="87" y="474.7">ELEVATION LAYOUT</text>
</g>
<g font-size="7.4">
<text x="29.4" y="458.1">W</text>
<text x="8.4" y="481.4">S</text>
<text x="31.5" y="504.7">E</text>
</g>
<g font-size="7.1">
<text x="139.7" y="159.1">AS-16</text>
<text x="338" y="160.5">AS-16</text>
</g>
<g font-size="6.6">
<text x="240.2" y="159.1">SD-39</text>
<text x="356.7" y="159.1">SD-33</text>
</g>
<text font-size="6.5" x="217.3" y="495.4">AVC/TGMSIDC/IVFP/S/39</text>
<g font-size="6.4">
<text x="86.8" y="207.6">PLAN</text>
<text x="297.5" y="204.5">RCP</text>
<text x="130.3" y="311.3">ELEVATION-2</text>
<text x="280.3" y="312.7">ELEVATION-2</text>
<text x="132.1" y="417.3">ELEVATION-3</text>
<text x="284.8" y="414.1">ELEVATION-4</text>
</g>
<g font-size="6.2">
<text x="163" y="131.6">CCTV-6</text>
<text x="361.2" y="133">CCTV-6</text>
<text x="41.6" y="157.3">SD-39</text>
<text x="158.4" y="157.3">SD-33</text>
<text x="166.2" y="174.6">ACS-1</text>
</g>
<g font-size="5.9">
<text x="202.2" y="462.5">TELANGANA STATE MEDICAL</text>
<text x="202.1" y="469.6">SERVICES AND INFRASTRUCTURE</text>
<text x="201.9" y="476.6">DEVELOPMENT CORPORATION.</text>
<text x="243.8" y="515.9">SHEET</text>
<text x="284.9" y="515.9">39</text>
</g>
<g font-size="5.7">
<text x="228.2" y="216.6">SLAB</text>
<text x="223" y="322.8">SLAB</text>
<text x="315.4" y="323.5">SLAB</text>
<text x="231.4" y="403.6">FFL.</text>
</g>
<g font-size="5.3">
<text x="315" y="219.1">SLAB</text>
<text x="217" y="238.8">FALSE CEILING</text>
<text x="303.7" y="241.3">FALSE CEILING</text>
<text x="204.3" y="297.4">FFL.</text>
<text x="323.5" y="299.9">FFL.</text>
<text x="314" y="512.1">ASTA</text>
</g>
<g font-size="5.2">
<text x="73.3" y="487.3">PURPOSE OF DRAWING :-</text>
<text x="76.3" y="497.2">PROPOSED</text>
<text x="121.3" y="497.2">FOR APPROVAL</text>
<text x="76.1" y="508.6">WORKING</text>
<text x="138.3" y="508.6">AS BUILT</text>
</g>
<g font-size="4.9">
<text x="310" y="459.9">IFV CENTER ON SECOND FLOOR IN</text>
<text x="310.1" y="465.8">MOTHER &amp; CHILD HOSPITAL BUILDING</text>
<text x="310.1" y="471.7">BESIDE GANDHI HOSPITAL ,</text>
<text x="310.2" y="477.5">SECUNDERABAD ,TELANGANA.</text>
<text x="199.1" y="487">DWG. No.:</text>
<text x="199.1" y="505.4">REV</text>
<text x="223.7" y="505.4">R1</text>
<text x="244.4" y="505.4">DATE</text>
<text x="268" y="505.4">17-06-2024</text>
<text x="197.1" y="514.7">SCALE</text>
<text x="222" y="514.7">NTS</text>
</g>
<g font-size="4.8" fill="#dddd6e">
<text x="144" y="151.4">AS</text>
<text x="342.4" y="152.8">AS</text>
</g>
<g font-size="4.4" fill="#f00">
<text x="44.2" y="151.5">SD</text>
<text x="160.7" y="151.5">SD</text>
<text x="242.6" y="153">SD</text>
<text x="359.1" y="153">SD</text>
</g>
<text font-size="4" x="310.1" y="484.1">CONTRACTOR :</text>
<g font-size="3.6" fill="#f00">
<text x="59.2" y="127.2">1</text>
<text x="53.3" y="133.1">4</text>
<text x="65.1" y="133.1">2</text>
<text x="59.4" y="140">3</text>
</g>
<g font-size="3.1">
<text x="334.8" y="502">H. NO. 8-2-334/27, Plot No. 27,</text>
<text x="334.8" y="498.2">M/s Asta Vardhman Consortium</text>
<text x="334.8" y="509.4">Hyderabad - 500034</text>
<text x="334.8" y="505.7">Road No. 03, Banjara Hills,</text>
</g>
<text font-size="2.1" x="184" y="170.6" transform="rotate(90 184 170.6)">ACS</text>
</svg>
